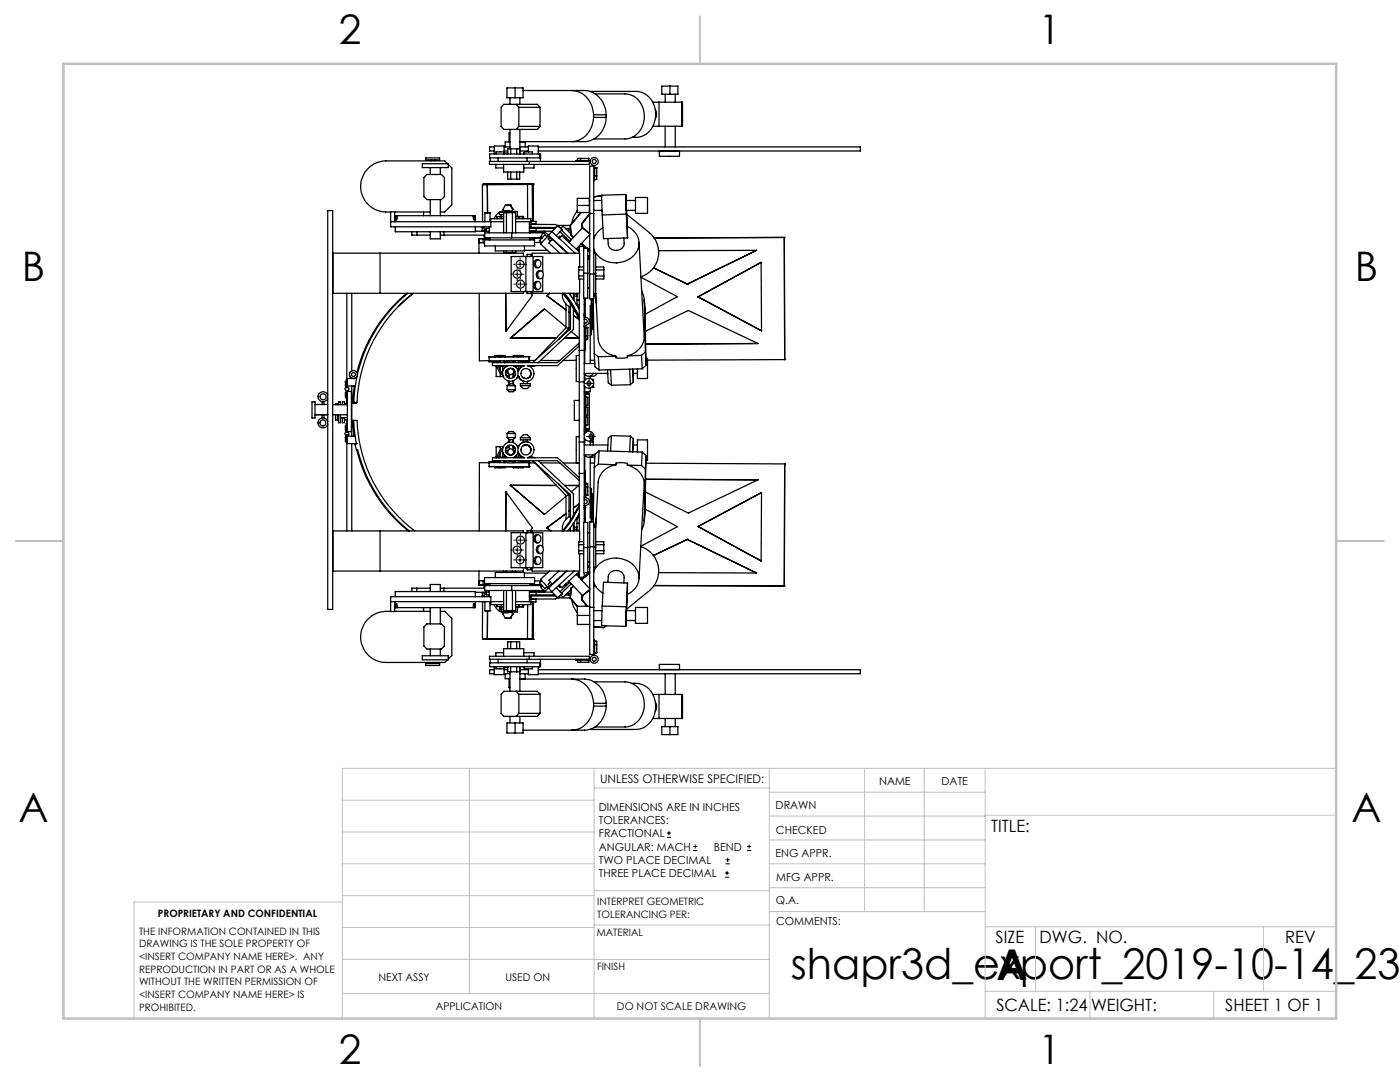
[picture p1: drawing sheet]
<svg xmlns="http://www.w3.org/2000/svg" width="279mm" height="216mm" viewBox="0 0 279 216" stroke-linecap="round" stroke-linejoin="round" font-family="sans-serif">
<g fill="none" stroke="#000" stroke-width=".2">
<path d="M101.9 54.7h.3M102.5 52.7h.3M102.6 56.7h.2M102.7 54.7h1M103.2 53.4v.3M103.2 54.2v1M103.2 55.7v.3M103.3 52.7h1M103.4 56.7h1M103.8 51.4v.3M103.8 52.2v1.1M103.8 53.8v.2"/>
<path d="M103.9 55.4v.3M103.9 56.2v1M103.9 57.7v.3M104.2 54.7h.3M104.8 52.7h.3M104.9 56.7h.3M116.6 76.5h1.8M117.5 75.6v1.8M117 87.1h1.9M117.9 86.2v1.8M101.9 109.7h.3M102.5 111.7h.3"/>
<path d="M102.6 107.8h.2M102.7 109.7h1M103.2 108.4v.3M103.2 109.3v1M103.2 110.8v.3M103.3 111.7h1M103.4 107.8h1M103.8 110.4v.3M103.8 111.2v1M103.8 112.7v.3M103.9 106.5v.3M103.9 107.2v1.1"/>
<path d="M103.9 108.8v.3M104.2 109.7h.3M104.8 111.7h.3M104.9 107.8h.3M133.1 167.1h.8M133.1 166.2h.8M133.5 165.8v.9M138.3 169.7h.8M138.3 168.9h.8M138.7 168.5v.8M144.7 175h.8M144.7 174.2h.8"/>
<path d="M144.8 172.4h.9M144.8 171.6h.9M145.1 173.8v.8M145.2 171.1v.9M149.1 169.7h.8M149.1 168.9h.8M149.5 168.5v.8"/>
</g>
<g fill="none" stroke="#c0c0c0" stroke-width=".2">
<path d="M68.3 159.7h50.3M93.7 153.3v44.9M118.6 153.3v49.9M118.6 157.2h34.9M153.5 153.3v49.9M153.5 158.1h43.1M172.5 153.3v28.6M184.4 153.3v28.6M196.6 153.3v49.9M266.7 153.3h-198.4v49.9M68.3 178.7h50.3M68.3 172.4h50.3"/>
<path d="M68.3 166h50.3M68.3 180h-41.6v23.2M118.6 177.7h35M153.5 167.6h43.1M153.5 162.8h43.1M153.5 172.4h43.1M153.5 177.1h43.1M196.6 162.7h70.1M68.3 198.2h85.2M68.3 191.4l85.2 .1M68.3 185.1h50.3M118.6 184.6h35"/>
<path d="M153.6 181.9h43M196.6 197.8h70.1M196.6 184.9h70.1M206.7 184.9v12.9M217.5 197.8v5.4M242.2 197.8v5.4M252.2 184.9v12.9"/>
</g>
<path d="M139.7 3.2v9.5M3.1 107.9h9.6M266.7 107.9h9.5M139.7 203.2v9.6" fill="none" stroke="#c0c0c0" stroke-width=".25"/>
<path d="M12.7 12.7h254v190.5h-254z" fill="none" stroke="#c0c0c0" stroke-width=".5"/>
<g fill="none" stroke="#000" stroke-width=".25">
<path d="M101.8 19.5v1.3M102.8 17.5h1.6v2h-1.6M102.8 17.5h-1.6v2h1.6M102.8 17.5v2M103.8 19.5v1.3M104.4 18.1h12.3a4.7 4.7 0 0 1 4.3 4.8M114.1 18.1a4.7 4.7 0 0 1 4.4 4.8M117.7 18.2h9.2a4.5 4.5 0 0 1 3.7 6.1 4 4 0 0 1-4.5 3.1M118.8 18.7h5.9a4.3 4.3 0 0 1 3.8 5.4 4.1 4.1 0 0 1-3.8 3.6h-6.1M132.8 18.8v1.6M133.7 17.2h1.6v1.6h-1.6M133.7 17.2h-1.6v1.6h1.6"/>
<path d="M133.7 17.2v1.6M134.8 18.8v1.6M84.3 32.7h5.2v.7h-5.2zM84.9 31.5h2.8v.4h-2.8zM85.2 34.8h2.9l.6 .6v3.8l-.6 .6h-2.9l-.6-.6v-3.8zM85.9 33.4v1.4M85.9 39.8v3.2M86 31.9v.2M86.8 31.9v.2M87.9 33.4v1.4M87.9 39.8v3.2M89.3 32.7l-.5-.6h-11.8a5.1 5.1 0 0 0-5 5.6 5.1 5.1 0 0 0 6 4.6"/>
<path d="M89.5 32.8l.7 .7v7.4l-1.4 1.4h-.9M96.3 36.8v7.4M96.3 36.8h.1M96.4 36.8h.1M97.8 31.5v.7M98.6 30.7v-1.6h2v1.6M98.6 29.3h-.9v.8h.9M99 32.8v.7h1.5M99 30.7v-.4h1.6v.4M99.4 31.5v.7M100.5 32.8v1.5h4v-1.5M100.6 30.5h.7"/>
<path d="M100.6 29.3h1.2M100.6 30.1h.7M101.3 34.3v1.4h2.4v-1.4M101.8 28.3h-1v1M101.8 25.8v3.9M101.8 26.5h-.2v1.8M101.9 29.7v1M101.9 34.3v1.4M103 20.8l.5 .6M103.1 29.7v1M103.1 34.3v1.4M103.5 21.4v3.8"/>
<path d="M103.5 25.2l-.5 .6M103.5 25.2h4.3M103.5 21.4h4.3M103.7 29.7h-2.4v1M103.8 28.3h1v1M103.8 25.8v4.9M103.8 30.1h1.6M103.8 29.3h1.6M104 28.3h.1M104.7 30.7v-.4h1.6v.4M104.7 30.5h-.2v.2M105.2 31.5v.7"/>
<path d="M105.3 36.8v6.8M105.3 36.8h1M105.3 36.8h-8v5.6M105.4 30.3v-1.2h2v1.6M105.6 32.2h-7.9v.6h7.9M105.6 32.2v.6M105.6 32.2h12.2M106.3 36.8v7.4M106.3 36.8h.1M106.3 36.8h-10M106.4 36.7h.1M106.4 36.7l-10 .1"/>
<path d="M106.4 36.7v7.5M106.6 32.8v.7h-2.1M107.4 29.3h64.3v.8h-64.3M107.7 30.7h-10v.8h10M107.7 30.7h.1M107.7 31.5h.1M107.7 30.7v.8M107.7 30.9h.2l-.1 1.3M107.8 21.4l-.6-.6h-6.7l-.5 .6v3.8l.5 .6h6.7l.6-.6M107.8 21.4v3.8M107.8 31.7h.1M115.9 31.6h1.5"/>
<path d="M115.9 31.6h-.6v.4M115.9 31.6v.4M117.4 31.6l.1 .4M117.4 31.6v.4M117.6 32.2v.6h-12M117.8 32.2a.86 .86 0 0 0 .7 .8v21.7M117.8 32.2a.8 .8 0 0 1 .8-.8 .8 .8 0 0 1 .8 .8 .8 .8 0 0 1-.7 .8v3h-.2M117.8 32h-2.9v.2M118.5 23.4a4.7 4.7 0 0 1-4.4 4.9M118.5 22.9v.5M118.5 22.9h2.5M118.5 23.4h2.5"/>
<path d="M118.5 39.3h.1M118.5 33.2h-.8v21.5M118.7 35.1h.4M118.7 33.5h.4M119.1 33.5v1.6M119.1 35.1v.7h-.4M120.1 39.1l-1.6 .2M121 23.4a4.7 4.7 0 0 1-4.3 4.9h-12.9M121 22.9v.5M124.9 38.8l-4.8 .1 .1 4M126.8 39.4h2.4v3.2h-2.4zM130.2 20.4h5.8"/>
<path d="M130.3 25.2h5.7M130.8 21.8l.2 .7v.7l-.2 .5M131.5 20.4v4.8M131.6 30.2h4v1h-4zM132.8 25.2v4.1M132.8 30.1v.1M134.8 25.2v4.1M134.8 30.1v.1M136 20.4h.2v4.8h-.2M136 20.4v4.8M65.4 42h1v79.6h-1zM66.4 50.5h38.1v.7"/>
<path d="M69.2 58.5v17.3M70.2 58.5v15.5M75.8 50.5v8M78 44.2v-1.9h.8v1.9M78 44.2v1.1h20v-1.1M78 44.2h22.5M78.8 42.3h7.1M78.9 45.3v.9h16v-.9M79 43h-.1v1.2M79 43l.1 .9 .2-.5v-.4M79 43h.3M79.3 43h15.1"/>
<path d="M81.2 58.5a29.8 29.8 0 0 0-10 15.8M81.4 58.5a29.7 29.7 0 0 0-10.8 21.8M82.2 46.2v.7h1M82.4 58.5a28.7 28.7 0 0 0-11.1 21.8h-.9M82.5 58.5l-2.9 2.6M83.2 46.9h2.7M83.2 46.2v.7M84.5 42.3v.7M85.9 46.2v1.5h2v-1.5M87.9 46.9h8.8M88.6 46.2v.7M94.4 43l.2 .9 .1-.9"/>
<path d="M94.4 43h.3M94.7 43h.2v1.2M94.9 46.1h2.1M95.6 47.6h.1M95.6 48.4h.1M95.6 47.6h2M95.6 47.6v2.9M95.6 47.6v.8M95.6 47.6v.8h.8M95.6 58.5l.1 13.5h1.9M96.2 46h.4M96.2 46v.1"/>
<path d="M96.3 45.3v.1M96.4 47.6h1.2zM96.4 48.4h.3M96.4 47.6v.8M96.6 46.9v.4h.1M96.6 45.3v.8M96.6 45.4h-.4v.6M96.7 47.9h10v1.2h-10zM96.8 42.5v1.7M96.8 42.4v.1M96.8 42.4h1M97 46.1h.6"/>
<path d="M97 45.9h-.3v.2h.3M97.6 45.6h-.6v.5M97.6 45.3v1.2M97.6 47.4v.5M97.6 47.6h-2M97.8 47.4v.5M97.8 42.5v1.7M97.8 42.4v.1M97.8 43.9h.1M98.8 49.1v1h5.9v-1M99.3 43.3h.8M99.3 43.3h-.2v.3"/>
<path d="M99.3 43.3v.3M100 42.8v.4M100.1 43.3h.4M100.1 43.3v.3M100.5 43.2l-.8 .1M100.5 46.5v-4.1h2.4v4.1M100.5 50.1v.3h2.4v-.3M100.5 43.6h-2.6v.6M100.8 42.4h-1.1v.4h.8M100.8 42.4v-.2h2.5v1M100.9 40.9h.1M100.9 40.9l-.5 .9 .1 .3"/>
<path d="M100.9 40.9h.9M100.9 58.5l.1 7.6 5.3-7.2-.3-.3M101.1 42.4v4.1M101.1 50.1v.3M101.4 42.2v.2M101.8 50.4l.1 .1M101.8 40.9h.1M101.8 40.9l.5 .9M102 42.2a2.58 2.58 0 0 0-3.4 1.4M102.1 46.5h-5.4v.9h5.4M102.1 46.5h6.3M102.1 46.5v.9"/>
<path d="M102.1 47.4h6.1M102.3 42.4v4.1M102.3 50.1v.3M102.3 41.8h.1M102.3 41.8l-.2 .4M102.7 42.2v.2M102.9 43.3h.7M102.9 43.2h1.6v.4M102.9 44.2h3.1M102.9 43.6h3v.6M103.6 43.3h.8v.3M103.6 43.3v.3"/>
<path d="M104.5 58.2v.3h-38.1M104.7 50h4.5M104.8 51.2h.1M104.8 51.2h1.6M105 58.2h-3v-7h3v7h1.4M105 58.2h.1M105.2 51.2v-.4h.8v.4M105.2 58.2v.4h.1M105.3 58.2v.4M105.7 45.6h1.3M105.7 44.2v2.3M105.7 45.4h5.2"/>
<path d="M105.7 47.6h.9zM105.7 47.4v.5M105.9 44.2h.1M106 44.2h1v.6h-1h4.9l.3 .3M106 44.2v1.1h-.3M106 58.2v.4h-.7M106 46.1v.1M106.2 51.2v-.7h9.5v2.8M106.3 44.8h.1M106.3 46.1v.1M106.4 44.8h.1M106.4 46.1v.1"/>
<path d="M106.4 51.2v7M106.4 51.2h1.9v3.1M106.6 47.6v.3M107 45.6v.5h-1.3M107 45.6h3.7M107.4 56.2a.81 .81 0 0 0-.9 .8 .81 .81 0 0 0 .9 .8M107.4 56.2a.87 .87 0 0 1 .5 .8 .87 .87 0 0 1-.5 .8M107.4 56.2a.87 .87 0 0 0-.6 .8 .87 .87 0 0 0 .6 .8M107.4 51.8a.82 .82 0 0 0-.8 .5 .82 .82 0 0 0 .2 1l.6 .1M107.4 51.8a.86 .86 0 0 1 .6 .8 .86 .86 0 0 1-.6 .8M107.4 51.8a.84 .84 0 0 0-.5 .8 .84 .84 0 0 0 .5 .8M107.9 54a.79 .79 0 0 0-.8 .8 .79 .79 0 0 0 .8 .8"/>
<path d="M107.9 54a.84 .84 0 0 1 .5 .8 .84 .84 0 0 1-.5 .8M107.9 54a.84 .84 0 0 0-.6 .8 .84 .84 0 0 0 .6 .8M108.1 48.4h-1.4M108.1 47.6h-2.4M108.1 47.4h.1M108.3 55.4v2.8h-1.9M108.5 46.5h.1zM108.5 46.3l-2.6-.1v.3M108.6 46.5h.1M109.1 59h.1M109.1 59l3.9 2.8M109.2 47.3l-.4-.5-.6 .6-.5 .6 .4 .4"/>
<path d="M109.3 47.1l-1.4 1.6 2 1.8M109.3 47.1l.8 .8M109.5 47l3.8 3.5M109.5 47l-.2 .1M109.5 47l-.9-.9-.7 1.1 .3 .3M109.7 47.4l-.3 .3 .5 .5M109.7 58.5l-.6 .5M110.1 46.2l-.6 .8M110.1 46.2l4.7 4.3M110.2 46.1h-4.5v.4M111.1 45h2.7M111.3 45l.8 .8"/>
<path d="M111.3 45l-1.2 1.2M111.3 45h.1M111.6 47.6l.5-.6 3.5 3.3M111.7 50.5l-2.2-2 .7-.7 3 2.7M111.8 46.2l1.9 2M111.9 47.3l-.2-.2-.3 .3M111.9 49.2h-.1M111.9 45.5l.5-.4 1.5 1.5M112.1 45.9l1.9 1.9M112.1 45.8l-1.1 1.2M112.2 45.8h-.1M112.4 49.6l-.1 .1"/>
<path d="M112.5 58.5l1.1 1.5 2 3.4M112.6 58.5l1.2 1.5 1.8 3.1M112.7 47.6h.3M112.9 45.6h.9M113 45.6v.1M113 47.4v.4M113.5 58.5l2.1 3.2M113.6 45.7l.3 .3M113.6 45.7l-.3 .3M113.6 45.6v.1M113.6 48v.3M113.8 45l.3 2"/>
<path d="M113.8 45.7v.3M113.8 58.5v.4M114 47h.1M114 47l.4 .4M114.1 47l.4 .3M114.4 58.5v1.3M114.5 59.1v.8M114.5 58.5v.6M114.5 58.7h.6M114.5 59.1h.6M115.1 42.2a4.3 4.3 0 0 0-.9 2.4M115.1 59.1v1.6h-.1"/>
<path d="M115.1 59.9h.5M115.1 58.5v.6M115.1 42.2h.1M115.2 49.5l.4 .5M115.2 41v-1.4h2.4v1.4M115.2 41v1.4h2.4v-1.4M115.2 42.1l-.1 .1M115.2 41h2.4M115.5 49.2l.1 .2M115.5 55.1h1M115.5 53.9h1M115.6 58.5v47.4"/>
<path d="M115.7 55.7v2.8h-9.5v-.3M115.9 42.4l-2.1 2.6 .2 2M115.9 48.7l.8 .4M116 42.4l-2.2 2.6M116 48.6l1.1 .9M116.1 44.6h.1M116.1 44.6v.9M116.1 48.6l1.1 .9M116.1 45.5h.2M116.1 45.5h.1M116.2 44.6l.1 .9M116.2 45.5l1.5 1.1"/>
<path d="M116.2 45.4l-2.7 3M116.2 45.4v.1M116.3 45.5l1.4 1.1M116.4 49l.2 .2M116.5 54.5v5h.8v-5M116.5 54.5v-5h.8v5M116.5 54.5h.8M116.5 53.3h-1v2.4h1M116.6 49.2l.3 .3M116.6 49.2h-1v1.3M116.6 49.2v.3M116.6 59.5v44.7"/>
<path d="M116.8 59.5v3.8M117.3 51l.2 .2M117.3 49.9l.4 .4M117.3 57.5h.4M117.3 51.7h.4M117.3 49.6l.4 .3M117.3 49.7l.4 .3M117.3 54.6h.4M117.6 40h.1M117.6 42h.1M117.7 54.7v4.9h.8v-4.9M117.7 42.8l-1.5 1.8"/>
<path d="M117.7 51l-.4 .5M117.7 46.8l-2.7 2.9M117.7 54.7h.8M118 59.6v1.4h-.2v11.5M118 59.9h.4M118.4 59.6v.3M118.4 59.9v.1M118.4 59.6l.2 11M118.5 50.6h.4v4M118.5 58.6h.4M118.5 42.6h-.8l-1.6 2M118.5 40h1.6"/>
<path d="M118.5 42h1.7M118.5 54.6h.4M118.5 47.3h.1M118.7 58.6l-.2 .7M118.9 58.6l.1 1.9M118.9 54.6v4M118.9 58.6l.5 9a4.1 4.1 0 0 0 3.5 3.5M118.9 55.1h1.6M118.9 53.3h1.6v2.4h-1.6M118.9 53.9h1.6M119.9 42l.3 .2M120.2 42.9l.2 4.7 4.8-.1"/>
<path d="M120.3 45.4l-1.2 1.1-.6 1.2M124.5 47.5a2.33 2.33 0 0 1-.1 1.7 1.65 1.65 0 0 1-1.7 .8 1.65 1.65 0 0 1-1.3-1.3l-.1-1.1M124.9 40l.1 2h1.8M124.9 40h1.9M125 40l-.1-1.2 .1 3.9M125 42.7l.2 4.8M125 42.7l-4.8 .2M125.1 42l.1 5.5M125.1 42.8l4.5 3.7a5.1 5.1 0 0 1-1.7 8.7M125.2 45.2a3.6 3.6 0 0 1 2.3 3.3 3.6 3.6 0 0 1-2.3 3.4 4.8 4.8 0 0 1-6.7-2.2M127.5 48.3l1.1 18.8a4 4 0 0 1-3.4 3.9M127.9 55.3l7.3 3.9-6.5 3.5"/>
<path d="M128.1 58.1l.3 .7 .2 1.1 .2 10.3M128.6 59.8l.1 2.7M130.4 53.4l6.8 3.3M131.4 50h19.6l-13.8 6.7M137.2 56.7h.1M139.3 59.2h.1M139.3 59.2l12.6-6.8 .1 13.6zM156.5 47.4h.1M156.5 47.4l-25.9 .1M156.5 47.4l.1 24.4M65.4 78.8a1 1 0 0 0-1.5-.4 1 1 0 0 0 0 1.6 1 1 0 0 0 1.5-.5M68.9 76.1v.8h.2"/>
<path d="M68.9 76.1h.1M68.9 76.1h.2M68.9 79.1h.2M68.9 79.1l.2 .1M69.1 77.2a.4 .4 0 0 0-.3 .4 .4 .4 0 0 0 .3 .4M69.1 78.3h-.2v.8M69.2 79.6v1M69.3 77.2a.4 .4 0 0 1 .3 .4 .4 .4 0 0 1-.3 .4M69.3 78.1h.8v8h-.8M69.3 78v8.2M69.3 77h1.6M69.3 78h-.2v1.6h.2"/>
<path d="M70 74.2a.8 .8 0 0 0-.2 .8 .8 .8 0 0 0 .6 .5h-1.1v1.9h-.2v-1.6h.2M70.2 75.5h.1M70.2 77v10M70.7 77l-.3 3.3M71 75.4l-.1 .1M71.1 75.3l-.4 .2h.5M71.3 74.8a.8 .8 0 0 0-1.1-.8 .8 .8 0 0 0-.2 1.3 .8 .8 0 0 0 1.3-.2M97.6 71.2h.1M97.6 72h.1M97.6 71.2v1h1.7v.2M97.6 71.2h1.1M97.6 72h3.8"/>
<path d="M98.7 71.2h.1M98.8 71.2h1M98.8 71l-.1 .2M98.9 73v.1h2.2l-.5 .5M99 73.1v2h.8M99 72.2v.2M99.1 73h2.2a1.54 1.54 0 0 0-1 1.5M99.2 73.1a2.52 2.52 0 0 0 1.2 1.8M99.6 73.1l.3 .9 .4 .5M99.7 72l-.1 .4M99.8 71.2h1M99.8 70.9h1v.3"/>
<path d="M99.8 70.9h-1v.3M99.8 70.9v.3M99.8 75.1h.6M99.8 72v.4M99.8 73.1v.8M99.8 74.4v.7M100.3 74.5a1.59 1.59 0 0 0 1.3 1.6 1.59 1.59 0 0 0 1.8-1.1 1.69 1.69 0 0 0 1 1.1M100.4 73.1v.9M100.6 72v.4M100.8 72.4a1.66 1.66 0 0 1 2.2 0M100.8 71.2h1.6M100.9 74.5a.94 .94 0 0 0 .7 .9v-.7"/>
<path d="M100.9 74.8l.7 .3M101 73.1l-.1 .1M101 74.9l.2 .1M101 74l.4 .5M101.1 73.9l-.2 .6M101.2 77h1.6M101.2 77.8h1.6M101.2 77.8l.4 .4h.8l.4-.4M101.2 77v.8M101.3 72l-.5 .4M101.3 75.3h.3M101.6 76.6h.8"/>
<path d="M101.6 76.1h-.1l.1 .1M101.6 72.4v-.2h.7v.2M101.6 76.6l-.4 .4M101.6 73.5v.1M101.6 76.1v.5M101.8 67.5h.1M102.2 73.6h.1M102.3 73.6v.1M102.3 74.6l.1 .7 .3-.2M102.4 76.1v.1M102.4 76.6l.4 .4M102.4 76v.6"/>
<path d="M102.4 71.2h1M102.4 72l.2 .1 .1-.1M102.6 75.2h-.2M102.7 73.8v.6M102.8 74.2l-.4 .3M102.8 74.8l-.4 .2M102.8 77v.8M103 73.1v.3M103.3 75.1h.2M103.4 74.9l-.2 .5M103.4 73.1v.9M103.4 70.9h1v.3"/>
<path d="M103.4 70.9h-1v.3M103.4 70.9v.3M103.5 75.1h.1M103.5 72v.4M103.5 73.1v.1M103.5 73.9v.1M103.8 72l.1 .4M103.9 76.9h1.9M103.9 76.9l.6 .6h.7l.6-.6M103.9 76.9v-.3h1.9v.3M103.9 73.1v.3M104.2 73.1h.1"/>
<path d="M104.3 72.2v.2M104.3 73.1h.1M104.3 73.1h-1.6l.5 .4 .2 .5M104.4 76.1h.1M104.4 71.2h-1M104.4 71.2h1.2M104.5 75.4h.1M104.5 73a1.58 1.58 0 0 0-1.1 1M104.5 76.1v.5M104.5 73h-2l.5 .4 .4 .6M105.2 75.5h.1M105.4 76.1h-.2v.5"/>
<path d="M105.6 72v.2h-1.4v.2v-.2M105.6 75.3h.1M105.6 75.3l-.3 .2M105.6 71.2h.1M105.6 72h.1M105.6 71.2v.8M105.6 71.2h-8M105.7 73.8a1 1 0 0 1 0 1.4 1 1 0 0 1-1.4 0M105.9 74.5l-.3 .8M106.4 73l-.8 .1M106.8 71.9l-4.4 .1M106.8 73h-1.4"/>
<path d="M107.9 71.9h3.9M111.1 67.4l-9.3 .1M111.5 67.7l2.1-2.2-.6-.1-6.2 6.5M111.8 67.4h.1M113 60.7v4.7M113 65.3l-4.3-3.7-6.9 5.9M113.4 65.7l.2 .1M113.6 65.5h.1M113.6 61.2v4.3M113.6 62.3l.2 .2M113.8 61.3a2.7 2.7 0 0 1-1.5-2.8l1.3 1.7 2 3.4M113.8 60.6v5.1l-7.5 6.7"/>
<path d="M114 66.1l1.5 1.3h-2.8M114.4 61.6l.1 4.1-7.1 6.7M114.4 62.9l1.2 .9M115 71.9h-2.6M115 60.7l.6 .9M115.6 61.5h.1M115.6 68.4l-4.3 4h-13v.6h6.4a1.6 1.6 0 0 0-1.1 2.4 1.6 1.6 0 0 0 2.7 0 1.6 1.6 0 0 0-1.1-2.4h6.1l4.3-4M115.6 70.9h-.6v5.2h.6M115.6 60.9l-.3 .1M115.6 79.9h-1v4h1M115.6 76.2h1M115.6 69.9h1"/>
<path d="M116.6 78.2h.2M116.6 63.7a.4 .4 0 0 1 .6 .4 .4 .4 0 0 1-.6 .4M116.6 63.3a.81 .81 0 0 1 1 .7 .81 .81 0 0 1-.7 .9v3h-.2M116.6 62.5l.1 .2M116.6 76a1.02 1.02 0 0 1 1.5-.3 1.02 1.02 0 0 1 0 1.6 1.02 1.02 0 0 1-1.5-.4M116.6 72.5h2.1M116.6 74.5h4.7M116.6 78.6h.3M116.6 64.9h.1v7.6M116.6 65.1h.1M116.7 62.8v.1M116.7 78.6v7h.2v-7"/>
<path d="M116.7 74.5v1.4M116.7 77.1v1.1M116.7 62.7l-.1 .2M116.7 62.9l-.1 .2M116.7 62.7l-.1 .1M116.7 62.9l-.1 .1M116.8 78.2h.4M116.8 78.2v.4M116.8 67.9v2.1h-.1M116.8 67.9l-.1 .1M116.8 60.6l-.2 .2M116.9 78.1v.1"/>
<path d="M116.9 79.3h.4v1.6h-.4M116.9 78.6h.7v7h-1M116.9 67h.4M116.9 65.4h.4M116.9 65.3l.4 .1M117.2 78.2h.1M117.2 78.2v.4M117.3 65.4v1.6M117.3 67v.7h-.4M117.5 78.1v.5M117.8 77.4v.7l-1 .1M117.8 75v.5"/>
<path d="M117.8 71.9h.9M118 60.7v6l-.2 .3M118.1 77.3h.3M118.1 75.7h.3v.3M118.3 60.7v5.1l-.3-.2M118.4 74.5a.99 .99 0 0 1-1.7 .2M118.4 76.9v.4M118.4 60.3v.4h-.4M118.4 77.3h.1M118.6 70.6l.8 .6M118.6 70.6l.1 2.6 .9 .6M119.2 74.5l-.1 .2a.98 .98 0 0 1-1.2 .3"/>
<path d="M119.4 71.2l.2 2.6M121.2 73.8l.2 2.6 .6 .5M121.8 73.8l.2 3.1M122.9 71.1l-3.5 .1M125.2 71v.3l-.8 .2-1.5-.1v-.3M125.7 73.7l.1 3.1M125.8 76.8l-3.8 .1M126.4 74.5v1.7M126.4 76.2l-.6 .6M127.2 74.5h-.9v-.9l.1 2.6M128 70.9l.2 2.7M128 70.9l-2.8 .1"/>
<path d="M128.2 73.6l-8.6 .2M128.7 62.5l.2 10.4M128.7 62.4v.1M128.8 66.1l8.6-4.2 13.9 6.6-22.4 .2M128.8 70.2l-.8 .7M128.8 70.2l.1 2.7M128.9 71.5h.3v4h-2v-1.9M128.9 72.9l-.7 .7M156.6 71.8h.1M156.6 71.8l-27.4 .1M62.3 80.2h.6v3.2h-.6zM62.9 82.8h1.4"/>
<path d="M62.9 80.7h2.5M62.9 82.7h2.5M64.3 80.2v.5M64.3 82.7v.7M64.7 82.8h.7M64.7 80.2v.5M64.7 82.7v.7M65.4 84.1a.99 .99 0 0 0-1.5-.5 .99 .99 0 0 0 0 1.6 .99 .99 0 0 0 1.5-.5M66.4 82.8h2.9M66.4 80.8h2.9M67 80.8v-.3h.3v.3M67 82.8v1h.3v-1"/>
<path d="M67.3 83.3h.3M67.6 80.8v-.6h.3v.6M67.6 82.8v1.5h.3v-1.5M67.9 83.3h1.4M68.3 83.5h.1M68.3 80.8v-.6h.5v.6M68.8 83.3v1h-.5v-1v.2M68.8 83.8h.5M68.8 80.6h.5M68.9 85v.8h.2M68.9 88h.1M68.9 88h.2"/>
<path d="M68.9 85h.2M69.1 87.2h-.2v.8M69.1 85h-.2M69.1 86.2a.4 .4 0 0 0-.3 .4 .4 .4 0 0 0 .3 .4M69.2 83.8v.8M69.2 88.4v17.5M69.3 86.2a.4 .4 0 0 1 .3 .4 .4 .4 0 0 1-.3 .4M69.3 88.4h-.2v-1.6h.2v1.7h1.5M69.3 87h1.6M69.3 84.6h-.2v1.6h.2M70.2 88.5v17.4M70.4 80.3v.2h.6v-.2"/>
<path d="M70.6 83.9l.5 4.6h-.3M70.7 87l-.3-3.1h.9a28.7 28.7 0 0 0 11.5 22M70.8 88.5l.3 1.2h.3a30 30 0 0 0 10.3 16.2M71.1 88.5h.1M71.2 89.7a29.4 29.4 0 0 0 10.3 16.2M97.6 93.1h.1M97.6 92.4h.1M97.6 93.1h8M97.6 93.1h1.1M98.7 93.1h.1M98.7 93.1l.1 .2M98.8 93.1h1"/>
<path d="M98.8 93.1v.2h1M99 91.9v.2M99.3 91.9v.2h-1.7v1M99.6 91.9l.1 .4M99.8 93.1h1v.2h-1M99.8 93.1v.2M99.8 89.1h.6M99.8 89.1h-.8v2.1M99.8 89.1v.8M99.8 90.4v.8M99.8 91.9v.4M100.3 89.8a1.54 1.54 0 0 0 1 1.5h-2.2"/>
<path d="M100.3 89.8l-.4 .5-.3 .9M100.4 90.3v.9M100.4 89.4l-.3 .2a2.49 2.49 0 0 0-.9 1.6M100.6 90.7l.5 .5h-2.2v.1M100.6 91.9v.4M100.8 91.9l.5 .4M100.8 91.9a1.56 1.56 0 0 0 2.2 0M100.8 93.1h1.6M100.9 89.8l.2 .6M100.9 91.1l.1 .1M101.2 86.5h1.6M101.2 87.3h1.6"/>
<path d="M101.2 86.5l.4-.4h.8l.4 .4M101.2 86.5v.8M101.2 89.4h-.2M101.2 87.3l.4 .4M101.4 89.8l-.4 .5M101.4 92.3h-5.7l-.1 13.6M101.6 89.6v-.7h-.1a.91 .91 0 0 0-.6 .9M101.6 89.2l-.7 .3M101.6 87.7h.8M101.6 88.1h-.1l.1 .1M101.6 91.9v.1h.7v-.1M101.6 87.7v.5"/>
<path d="M101.6 90.7v.1M101.6 89h-.3M101.8 96.8h.1M101.8 96.8l6.9 5.9 4.3-3.7M101.8 96.8l9.3 .1M102.2 90.7h.1M102.3 90.7h.1M102.4 89.7l.4 .4M102.4 92.3h3.2M102.4 89.3l.4 .2M102.4 88.1v.1M102.4 87.7v.6"/>
<path d="M102.4 89.1h.2M102.4 93.1h1M102.4 93.1v.2h1M102.4 92.3l.3-.1v.1M102.7 89.9v.6M102.7 89.3l-.3-.3-.1 .7M102.8 86.5v.8M102.8 87.3l-.4 .4M103 90.9v.3M103.2 88.9l.2 .4M103.3 89.1h.2M103.4 89.3a1.59 1.59 0 0 0-1.8-1.1 1.59 1.59 0 0 0-1.3 1.6"/>
<path d="M103.4 90.2l-.4 .7-.5 .4h2M103.4 90.2a1.58 1.58 0 0 0 1.1 1.1M103.4 90.2l-.2 .6-.5 .4h1.6M103.4 90.3v.9M103.4 93.1h1M103.4 93.1v.2M103.5 89.1v.1M103.5 90.3v.2M103.5 91.2h.1M103.5 91.9v.4M103.9 87.3h1.9M103.9 87.3v.5h1.9v-.5"/>
<path d="M103.9 87.3l.6-.6h.7l.6 .6M103.9 90.9v.3M103.9 91.9l-.1 .4M104.2 91.2h.1M104.2 92.1v-.2v.2h1.4v.2M104.3 89a1 1 0 0 1 1.4 .1 1 1 0 0 1 0 1.4M104.3 91.2h.1M104.3 91.9v.2M104.4 88.2a1.69 1.69 0 0 0-1 1.1M104.4 88.2h.1M104.4 93.1v.2h-1M104.4 93.1h1.2"/>
<path d="M104.5 88.9h.1M104.5 87.8v.4M105.2 87.8v.4h.2M105.2 88.8h.1M105.3 88.8l.3 .2M105.4 91.3h1.4M105.6 89l.2 .3 .1 .4M105.6 93.1h.1M105.6 92.3h.1M105.6 89h.1M105.6 92.3v.8M105.6 91.2l.8 .1"/>
<path d="M105.6 92.4h1.2M106.3 91.9l7.5 6.8v5.1M106.8 92.4l6.2 6.5 .6-.1M107.4 91.9l7.1 6.7-.1 4.2M107.9 92.4h3.9M111.5 96.6l2.1 2.2M111.8 96.9h.1M112.4 92.4h3.2M112.7 96.9h2.8l-1.5 1.2M113 98.9v4.7M113.6 98.8h.1M113.6 98.8v4.3"/>
<path d="M113.6 98.5l-.2 .1M115.6 95.3l-4.3-4h-6.1a1.59 1.59 0 0 0 1.1-2.4 1.59 1.59 0 0 0-2.7 0 1.59 1.59 0 0 0 1.1 2.4h-6.4v.6h13l4.3 4M115.6 87.1h-.6v5.2h.6M115.6 88.2h1M115.6 94.5h1M116.6 86h.2M116.6 99.7a.4 .4 0 0 1 .6 .4 .4 .4 0 0 1-.6 .3M116.6 86.7a1 1 0 0 1 1.5-.5 1 1 0 0 1 0 1.6 1 1 0 0 1-1.5-.4M116.6 88.8h4.7M116.6 90.8h2.1M116.6 99.1h.1M116.7 96.3h.2v3a.8 .8 0 0 1 .7 1 .8 .8 0 0 1-1 .6"/>
<path d="M116.7 86v.5M116.7 87.6v1.2M116.7 90.8v8.5h-.1M116.7 94h.1v2.3M116.8 86v.1h.3M116.9 86v.1M116.9 81.3h.4v1.6h-.4M116.9 83.2h.4v1.6h-.4M116.9 96.5h.4v.7M116.9 98.8h.4M116.9 97.2h.4M117.2 85.6v.4h-.4"/>
<path d="M117.3 97.2v1.6M117.3 98.8h.1M117.5 85.6v.4M117.8 91.2v12.1h.2v.8M117.8 88v.8M117.8 88.2h.6M117.8 97.3l.2 .2v6.1M117.8 92.4h.8M117.9 91.2h.8M118 98.7l.3-.2v5.1M118.4 90.8a.99 .99 0 0 1-1.7 0M118.4 87.6v.6"/>
<path d="M118.4 88.2v.6M118.6 93.3l-.2 10.3M119.4 92.6l-.8 .7M119.4 92.6l3.5 .1M119.6 90l-.2 2.6M119.6 90l8.6 .2M119.6 90l-.9 .6-.1 2.7M122 86.9l-.2 3.1M122 86.9l3.8 .1M122 86.9l-.6 .5-.2 2.6M122.9 92.7a4 4 0 0 0-3.5 3.5l-.5 9M122.9 92.7v-.3l1.5-.1 .8 .2v.3"/>
<path d="M125.2 92.8a4.1 4.1 0 0 1 3.4 4l-1.1 18.7M125.2 92.8l2.8 .1M125.8 87l-.1 3.1M125.8 87l.6 .6M126.4 88.8h.8M126.4 87.6l-.1 2.6 .1-1.4M126.4 87.6v1.2M127.2 90.2v-2.4h2v4h-.3M128 92.9l.8 .7M128.2 90.2l-.2 2.7M128.2 90.2l.7 .7M128.8 93.6l-.2 10.3-.2 1.1-.3 .7"/>
<path d="M128.8 95.6l22.5 .1-13.9 6.7-8.6-4.2M128.9 92.4l27.7 .2M128.9 90.9l-.1 2.7M128.9 90.9l-.2 10.4M156.6 92.6h.1M156.6 92.6l-.1 24.3M66.4 105.9h38.1v.4M75.8 105.9v8M78.9 119.1v-1.1h16v1.1M83.2 117.4h-1v.6M83.2 117.4h2.7M83.2 117.4v.6"/>
<path d="M85.9 118v-1.4h2v1.4M87.9 117.4h8.8M88.6 117.4v.6M94.9 118.2h2.1M95.6 116.7h.1M95.6 115.9h.1M95.6 116.7h2M95.6 115.9v.8M95.6 113.9v2.8M96.2 118.3v.6h.4M96.2 118.2v.1M96.2 118.3h.4"/>
<path d="M96.3 118.9v.2M96.4 116.7h1.2zM96.4 115.9h.3M96.4 115.9v.8M96.4 115.9h-.8v.8M96.6 118.2v.9M96.7 115.3h10v1.2h-10zM96.7 117.1h-.1v.3M96.7 118.2v.2h.3M97.6 118.1h-.6v.6h.6M97.6 116.5v.3M97.6 117.8v1.3"/>
<path d="M97.8 116.5v.3M98.8 115.3v-1.1h5.9v1.1M100.5 117.8v4h2.4v-4M100.5 113.9v.3M101.1 113.9v.3M101.1 117.8v4M102.1 116.8h-5.4v1h5.4M102.1 117.8h6.3M102.1 116.8v1M102.1 116.8h6.1M102.3 113.9v.3M102.3 117.8v4"/>
<path d="M102.9 113.9v.3M104.5 113.3v.6h-38.1M104.7 114.3l4.5 .1M104.8 113.3h.1M104.8 113.3h1.6M105 106.3h-3v7h3v-7h1.4M105 106.3h.1M105.2 113.3v.4h.8v-.4M105.3 105.9h.7v.4M105.3 105.9h-.1v.4M105.3 105.9v.4M105.7 118.7h1.3"/>
<path d="M105.7 118.1h1.3v.6M105.7 119.1h.3v1M105.7 117.8v2.3M105.7 116.7h.9zM105.7 116.5v.3M105.7 117.8v.3h4.5M105.7 116.7h2.4M105.9 117.8v.2h2.6M105.9 105.9l.4-.6-5.3-7.2-.1 7.8M106 118v.1M106.2 106.3v-.4h9.5v2.2M106.3 119.5h.1"/>
<path d="M106.3 118v.1M106.4 119.5h.1M106.4 118v.1M106.4 106.3v7M106.4 106.3h1.9v2.8M106.6 116.5v.2M106.7 115.9h1.4M107 118.7h3.7M107.4 106.7a.81 .81 0 0 0-.9 .8 .81 .81 0 0 0 .9 .8M107.4 106.7a.87 .87 0 0 0-.6 .8 .87 .87 0 0 0 .6 .8M107.4 106.7a.87 .87 0 0 1 .5 .8 .87 .87 0 0 1-.5 .8M107.4 111.1a.8 .8 0 0 0-.8 .7 .8 .8 0 0 0 .8 .8"/>
<path d="M107.4 111.1a.84 .84 0 0 0-.5 .7 .84 .84 0 0 0 .5 .8M107.4 111.1a.86 .86 0 0 1 .6 .7 .86 .86 0 0 1-.6 .8M107.9 108.8a.81 .81 0 0 0-.9 .8 .81 .81 0 0 0 .9 .9M107.9 108.8a.87 .87 0 0 0-.6 .8 .87 .87 0 0 0 .6 .9M107.9 108.8a.87 .87 0 0 1 .5 .8 .87 .87 0 0 1-.5 .9M108.1 115.9l-.4 .4 1 1.1 .5-.3M108.1 116.8v.1M108.3 110.2v3.1h-1.9M108.5 117.8h.1zM108.6 117.8h.1M109.1 105.3h.1M109.1 105.3l.8 .6"/>
<path d="M109.3 117.2l.8 .9M109.7 113.9l-1.8 1.7 1.4 1.6M109.9 116.1l-.5 .5 .3 .3M110.1 118.1l1.2 1.2M110.1 116.5l-.8 .7M110.9 118.9h-5.2M111 117.3l1.1 1.2M111.2 119.2l-.3 .3h-4.9h1v.6h-1M111.3 119.3h.1M111.4 116.9l.3 .3 .2-.2M111.5 113.9l-2 1.9 .7 .8 2.9-2.7M111.8 115.1h.1"/>
<path d="M112.1 118.5l-.8 .8M112.1 118.5h.1M112.3 114.6l.1 .1M112.7 116.8h.3M112.9 118.7h.9M113 116.5v.4M113 118.6v.1M113 102.5l-3.9 2.8M113.1 113.9l-4.5 4.2-.7-1 .3-.3M113.5 116l2.7 2.9M113.6 116v.3M113.6 118.6v.1"/>
<path d="M113.7 116.2l-1.9 1.9M113.8 103a2.58 2.58 0 0 0-1.5 2.9M113.8 119.3h-2.7M113.8 119.3l1.4 1.7M113.8 105.3v.6M113.8 118.3v.3M113.8 101.8l-.2 .2M113.9 118.3l-.3 .3-.3-.3M113.9 117.7l-1.5 1.5-.5-.5M114 117.3l-.2 2 1.4 1.8M114 117.3h.1M114 116.5l-1.9 1.9"/>
<path d="M114.1 117.3l-.3 2M114.2 119.8v.2a4.6 4.6 0 0 0 .9 2.2M114.4 116.9l-.4 .4M114.5 117l-.4 .3M114.5 104.3v.9M114.5 105.6v.3M114.5 105.2h.6M114.5 104.4h-.1v1.5M114.5 105.6h.6M114.5 105.2v.4M114.6 113.9l-4.5 4.2M115 103.6h.1v1.6"/>
<path d="M115 114.6l2.7 2.9M115.1 105.2v.7M115.1 104.4h.5M115.3 103.2l.3 .2M115.5 109.9h1M115.5 108.7h1M115.6 102.7h.1M115.6 101.1l-.7 1.2a15.3 15.3 0 0 1-2.5 3.6M115.6 102.5l-2.3 3.4M115.6 114l-3.5 3.3-.5-.6M115.6 100.8l-2 3.4-1.3 1.7M115.6 114.9l-.1 .2"/>
<path d="M115.6 102.6l-.6 .9M115.6 114.3l-.4 .5M115.6 100.5l-1.2 .9M115.6 113.9v1.3h1v-.9M115.7 110.5v3.4h-9.5v-.6M116.1 119.7h.1M116.1 119.7l1 1.3M116.1 118.9h.2M116.1 118.9v.8M116.2 118.8l-.1 .1M116.2 119.7l1.1 1.3M116.2 118.9h.1"/>
<path d="M116.3 118.9l-.1 .8M116.5 109.3v-5.1h.8v5.1M116.5 109.3v5h.8v-5M116.5 109.3h.8M116.5 108.1h-1v2.4h1M116.5 115.2l-.1 .1M116.6 101.1l.2 .2M116.6 101.4l.1 .1M116.6 101.3l.2 .1M116.6 101.2l.2 .1M116.6 103.5l.2 .2M116.7 115.1l-.8 .5"/>
<path d="M116.7 101.5l-.1 .2M116.8 101.4l-.1 .1M116.8 100.9v.3M116.8 101.4v2.8M116.8 101.3v.1M117.1 114.7v.1M117.3 112.1h.4M117.3 106.3h.4M117.3 112.9l.4 .4M117.3 109.2h.4M117.5 113.1l-.2 .2M117.7 117.7l-1.5 1.2"/>
<path d="M117.7 114l-1.1 1.1M117.7 109.1v-5h.8v5M117.7 117.7l-1.4 1.2M117.7 114.4l-1.6 1.3M117.7 114.3l-1.7 1.4M117.7 109.1h.8M117.7 109.1v21.5h.8M118 103.6h.4M118.4 103.8v.3M118.4 103.6v.5M118.5 109.1v21.6a.86 .86 0 0 0-.7 .9M118.5 114.1a4.9 4.9 0 0 1 8.3-.9 3.5 3.5 0 0 1-1.6 5.4"/>
<path d="M118.5 116.2l.6 1.1 1.2 1.1M118.5 104.5l.2 .7M118.5 105.2h.4M118.5 117h.1M118.5 109.2h.4M118.5 117v.1M118.5 117l.4 .1M118.9 109.2v4h-.4M118.9 105.2v4M118.9 108.1h1.6v2.4h-1.6M118.9 109.9h1.6M118.9 108.7h1.6"/>
<path d="M119 103.3l-.1 1.9M121.3 116.2a2.27 2.27 0 0 1 .4-1.8 1.65 1.65 0 0 1 1.7-.5 1.65 1.65 0 0 1 1.2 1.4l-.1 1M125.2 116.3l-.2 4.8M125.2 116.3l-.1 5.5M125.2 116.3l-4.8-.1-.2 4.7M127.9 109.1a5.1 5.1 0 0 1 1.7 8.7l-4.5 3.7M128.7 101.3l-.1 2.7M128.7 101.6l6.5 3.5-7.3 3.9M128.7 101.3v.1M130.6 116.8l25.9 .1M137.2 107.6h.1M137.2 107.6l13.8 6.7h-19.6"/>
<path d="M137.2 107.6l-6.8 3.2M139.3 105.1h.1M139.3 105.1l12.7-6.8-.1 13.6zM156.5 116.9h.1M78 120.1v1.9h.8v-1.9M78 122a5.1 5.1 0 0 0-6 4.6 5.1 5.1 0 0 0 5 5.6h11.8l.5-.5M78 120.1v-1h20v1M78 120.1h22.5M78.8 122h7.1M78.9 120.1v1.1h.1M79 121.2v-.1a.43 .43 0 0 1 .2-.6l.1 .7M79 121.2h.3"/>
<path d="M79.3 121.2h15.1M84.3 130.8h5.2v.9h-5.2zM84.5 121.2v.8M84.6 125.1l.6-.6h2.9l.6 .6v3.8l-.6 .6h-2.9l-.6-.6zM84.9 132.4h2.8v.4h-2.8zM85.9 121.2v3.3M85.9 129.5v1.3M86 132.2v.2M86.8 132.2v.2M87.9 121.2v3.3M87.9 129.5v1.3M87.9 122h.9l1.4 1.4v7.4l-.7 .7"/>
<path d="M94.4 121.2v-.1a.44 .44 0 0 1 .3-.6v.7M94.4 121.2h.3M94.9 120.1v1.1h-.2M96.3 127.5h.1M96.3 120.1v7.4M96.3 127.5h10M96.4 127.5h.1M96.4 127.5l10 .1M96.8 120.1v1.7M96.8 121.8h.1M96.8 121.8h1M97.3 121.8v5.7h-1"/>
<path d="M97.8 120.1v1.7M97.8 121.8h.1M97.8 120.4h.1M97.8 131.6v.7M97.9 120.1v.5h2.6M98.6 120.6a2.56 2.56 0 0 0 3.4 1.5M98.6 133v1.6h2v-1.6M98.6 133.6h-.9v.8h.9M99 133v.5h1.6v-.5M99.1 120.6v.4h.2M99.3 121h.8M99.3 120.6v.4"/>
<path d="M99.4 131.6v.7M99.7 121l.8 .1M100 121.1v.4M100.1 121h.4M100.1 120.6v.4M100.5 121.5h-.8v.4h1.1M100.5 131v-1.6h4v1.6M100.5 130.2h-1.5v.8M100.5 122.2l-.1 .3 .5 .9M100.6 133.2h.7M100.6 134.4h1.2M100.6 133.6h.7"/>
<path d="M100.8 134.4v1h1M100.9 123.4h.1M100.9 123.4h.9M101.3 129.4v-1.3h2.4v1.3M101.3 133v1.1h2.4M101.4 121.8v.3M101.6 135.4v1.8h.2M101.8 134.1v3.8M101.8 123.4h.1M101.9 128.1v1.3M101.9 133v1.1M102.1 122.1l.2 .4"/>
<path d="M102.3 122.5h.1M102.3 122.5l-.5 .9M102.7 121.8v.3M102.9 121h.7M102.9 120.1h3.1M103 137.9l.5 .6M103.1 128.1v1.3M103.1 133v1.1M103.3 121.1v1h-2.5v-.3M103.5 138.5v3.8M103.5 138.5h4.3M103.6 120.6v.4"/>
<path d="M103.7 133l.1 4.9M103.8 135.5h12.9a4.7 4.7 0 0 1 4.3 4.8M103.8 134.4h1.6M103.8 133.6h1.6M104 135.4v.1M104.4 120.6v.4h-.8M104.5 120.6v.5h-1.6M104.5 130.2h2.1v.8M104.5 133v.2h.2M104.7 133v.5h1.6v-.5M104.8 134.4v1h-1M105.2 131.6v.7"/>
<path d="M105.3 120.6v6.9h1M105.6 131h-7.9v.6h7.9M105.6 131h12v.6M105.6 131v.6M105.6 131.6h12.2M105.9 120.1v.5h-3M105.9 120.1h.1M106.3 120.1v7.4M106.3 127.5h.1M106.4 127.6h.1M106.4 120.1v7.5M107.4 133v1.6h-2v-1.1"/>
<path d="M107.4 133.6h64.3v.8h-64.3M107.7 132.3h-10v.7h10M107.7 132.3h.1M107.7 133h.1M107.7 132.3v.7M107.8 138.5l-.6-.6h-6.7l-.5 .6v3.8l.5 .6h6.7l.6-.6M107.8 138.5v3.8M107.8 131.6l.1 1.3h-.2M107.8 132h.1M114.1 135.5a4.7 4.7 0 0 1 4.4 4.8M114.9 131.6v.1h2.9M115.1 122.2h.1"/>
<path d="M115.2 121v1.8M115.2 122.8v1.8h2.5M115.2 121h2.5M115.2 122.8h2.5M115.3 131.7v.5h.6M115.9 132.2h1.5M115.9 131.7v.5M117.4 131.7v.5M117.5 131.7l-.1 .5M117.7 121.2h.8M118.5 125h.1M118.5 127.7h.2v3a.8 .8 0 0 1 .7 .9 .8 .8 0 0 1-.8 .7 .8 .8 0 0 1-.8-.7"/>
<path d="M118.5 121.8h1.7M118.5 123.8h1.6M118.5 125l2 .2M118.5 125.1l2 .1M118.6 136.1h6.1a4.3 4.3 0 0 1 3.8 5.3 4.1 4.1 0 0 1-3.8 3.7h-5.9M118.7 128h.4v.7M118.7 130.2h.4M118.7 128.7h.4M119.1 128.7v1.5M119.1 130.2v.1M120.2 120.9l-.1 3.9 4.8 .2M120.2 120.9l4.8 .2"/>
<path d="M120.9 124.9l-.4 .3M124.9 123.8h1.9M125 121.1l-.1 3.9 .1-1.2M126.1 136.3a4.3 4.3 0 0 1 4.7 4.8 4.3 4.3 0 0 1-3.9 4.5h-9.2M126.8 121.8l-1.8 .1-.1 1.9M126.8 121.2h2.4v3.2h-2.4zM130.3 138.6h5.7M131.5 138.6v4.8M131.6 132.6h4v1h-4zM132.8 133.6h.1M132.8 134.4v4.2M134.8 133.6h.1"/>
<path d="M134.8 134.4v4.2M136 138.6h.2v4.8h-.2M136 138.6v4.8M101.8 142.9v1.4M102.8 144.3h1.6v2h-1.6M102.8 144.3h-1.6v2h1.6M102.8 144.3v2M103.5 142.3h4.3M103.5 142.3l-.5 .6M103.8 142.9v1.4M118.5 140.9a4.7 4.7 0 0 1-4.4 4.8M118.5 140.9h2.5"/>
<path d="M118.5 140.3v.6M118.5 140.3h2.5M121 140.9a4.7 4.7 0 0 1-4.3 4.8h-12.3M121 140.3v.6M130.2 143.4h5.8M130.8 140.1l.2 .8-.2 1M132.8 143.4v1.6M133.7 145h1.6v1.6h-1.6M133.7 145h-1.6v1.6h1.6M133.7 145v1.6M134.8 143.4v1.6"/>
<circle cx="118.6" cy="32.2" r=".4"/>
<circle cx="103.2" cy="54.7" r=".8"/>
<circle cx="103.8" cy="52.8" r=".8"/>
<circle cx="103.9" cy="56.7" r=".81"/>
<circle cx="64.5" cy="79.2" r=".6"/>
<circle cx="70.5" cy="74.7" r=".4"/>
<circle cx="101.9" cy="74.5" r="1"/>
<circle cx="101.9" cy="74.2" r=".6"/>
<circle cx="104.9" cy="74.5" r="1"/>
<circle cx="117.5" cy="76.5" r=".4"/>
<circle cx="64.5" cy="84.4" r=".61"/>
<circle cx="101.9" cy="89.8" r="1"/>
<circle cx="101.9" cy="90.2" r=".6"/>
<circle cx="104.9" cy="89.8" r="1"/>
<circle cx="117.9" cy="87.1" r=".39"/>
<circle cx="103.2" cy="109.8" r=".8"/>
<circle cx="103.8" cy="111.7" r=".8"/>
<circle cx="103.9" cy="107.8" r=".8"/>
<circle cx="118.6" cy="131.6" r=".39"/>
</g>
<g font-size="8.5">
<text x="157.8" y="195.4">shapr3d_export_2019-10-14_23h</text>
<text x="198.9" y="195.5">A</text>
</g>
<g font-size="8.1">
<text x="67.6" y="8.9">2</text>
<text x="207.3" y="8.9">1</text>
<text x="4.4" y="56.2">B</text>
<text x="270.4" y="56.2">B</text>
<text x="3.7" y="164.1">A</text>
<text x="269.7" y="164.1">A</text>
<text x="67.6" y="212.4">2</text>
<text x="207.3" y="212.4">1</text>
</g>
<g font-size="3.4">
<text x="197.8" y="166">TITLE:</text>
<text x="198.7" y="188.1">SIZE</text>
<text x="207.5" y="188.1">DWG. NO.</text>
<text x="256.5" y="188.2">REV</text>
<text x="198.8" y="201.7">SCALE: 1:24</text>
<text x="217.7" y="201.8">WEIGHT:</text>
<text x="244.5" y="201.7">SHEET 1 OF 1</text>
</g>
<text font-size="2.4" x="119.8" y="156.2">UNLESS OTHERWISE SPECIFIED:</text>
<g font-size="2.2">
<text x="119.5" y="161.8">DIMENSIONS ARE IN INCHES</text>
<text x="154.8" y="161.4">DRAWN</text>
<text x="175.4" y="156.6">NAME</text>
<text x="187.9" y="156.7">DATE</text>
<text x="119.5" y="164.4">TOLERANCES:</text>
<text x="119.5" y="167.1">FRACTIONAL</text>
<text x="154.9" y="166.3">CHECKED</text>
<text x="119.5" y="169.7">ANGULAR: MACH</text>
<text x="119.5" y="172.4">TWO PLACE DECIMAL</text>
<text x="142.5" y="169.7">BEND</text>
<text x="154.8" y="171">ENG APPR.</text>
<text x="119.5" y="175">THREE PLACE DECIMAL</text>
<text x="154.9" y="175.7">MFG APPR.</text>
<text x="154.9" y="180.4">Q.A.</text>
<text x="154.9" y="184.6">COMMENTS:</text>
</g>
<g font-size="2.1">
<text x="75.5" y="195.7">NEXT ASSY</text>
<text x="100.9" y="195.7">USED ON</text>
<text x="86.9" y="201.5">APPLICATION</text>
<text x="123.1" y="201.6">DO NOT SCALE DRAWING</text>
</g>
<g font-size="2">
<text x="31.5" y="182.9">PROPRIETARY AND CONFIDENTIAL</text>
<text x="119.2" y="180.6">INTERPRET GEOMETRIC</text>
<text x="119.2" y="183.1">TOLERANCING PER:</text>
<text x="27.8" y="186.5">THE INFORMATION CONTAINED IN THIS</text>
<text x="27.8" y="189">DRAWING IS THE SOLE PROPERTY OF</text>
<text x="27.8" y="191.6">&lt;INSERT COMPANY NAME HERE&gt;. ANY</text>
<text x="119.1" y="186.7">MATERIAL</text>
<text x="27.8" y="194.1">REPRODUCTION IN PART OR AS A WHOLE</text>
<text x="27.8" y="196.6">WITHOUT THE WRITTEN PERMISSION OF</text>
<text x="119.1" y="193.5">FINISH</text>
<text x="27.8" y="199.1">&lt;INSERT COMPANY NAME HERE&gt; IS</text>
<text x="27.8" y="201.7">PROHIBITED.</text>
</g>
</svg>
